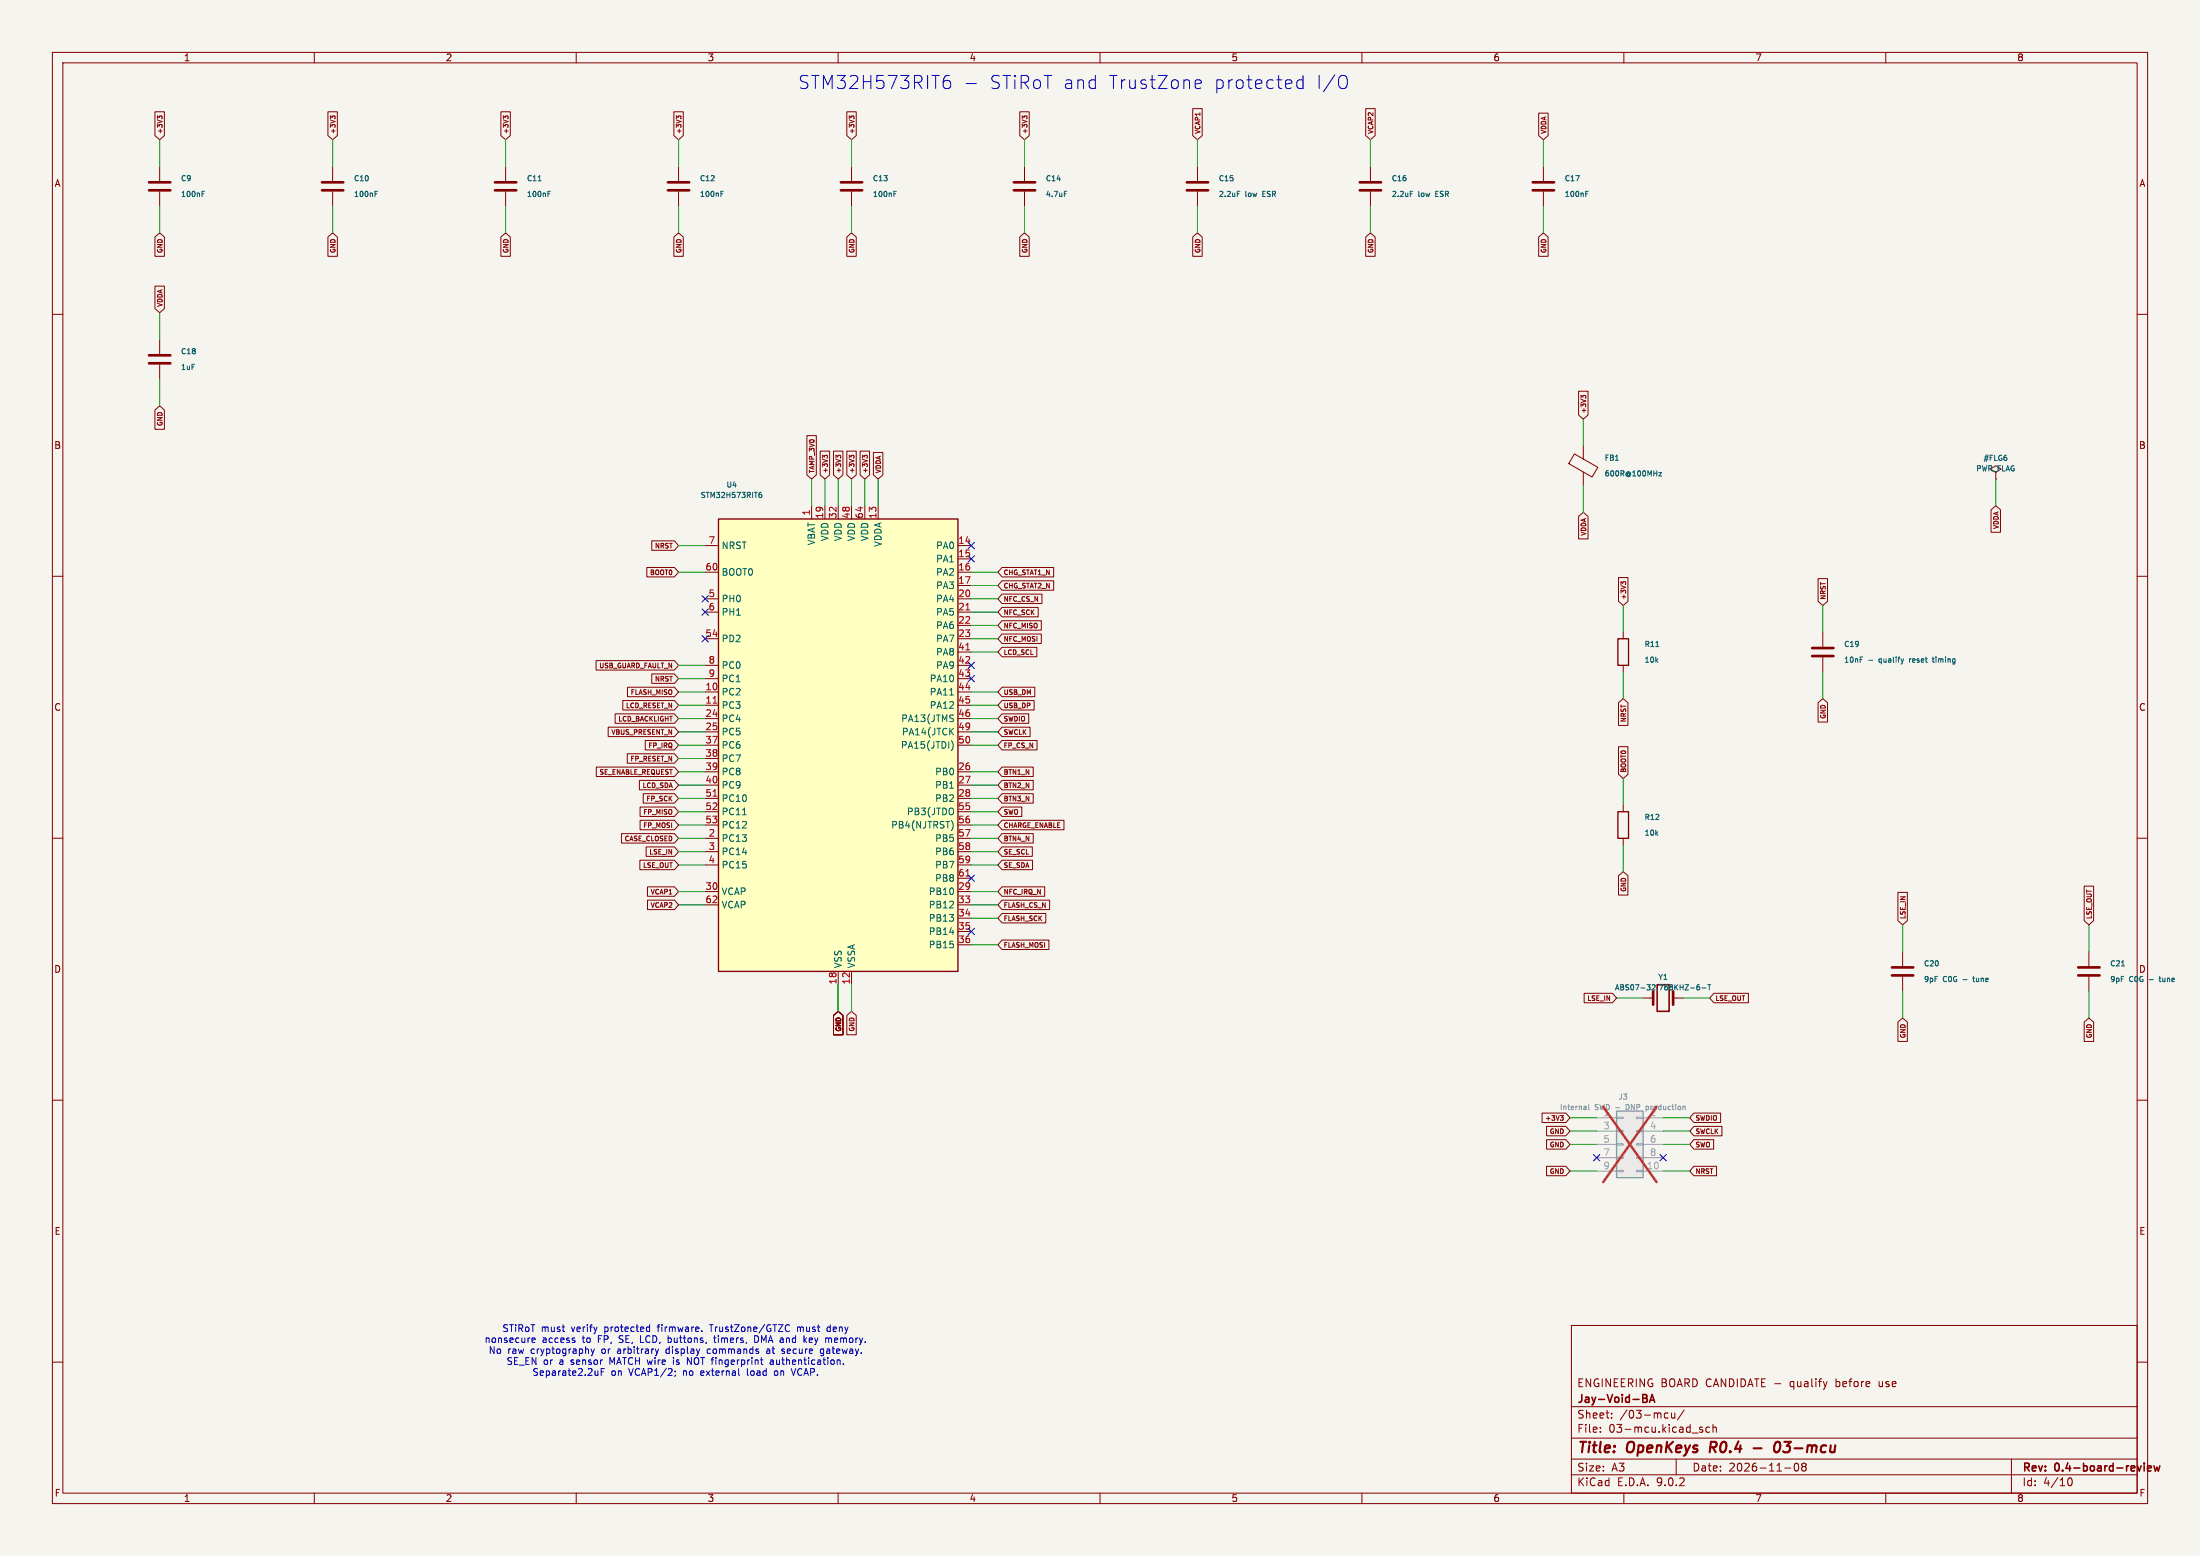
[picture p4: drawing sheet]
<svg xmlns="http://www.w3.org/2000/svg" width="420mm" height="297mm" viewBox="0 0 420 297" stroke-linecap="round" stroke-linejoin="round" font-family="sans-serif">
<path d="M0 0h420v297h-420z" fill="#f5f4ef" stroke="#f5f4ef" stroke-width=".19"/>
<g fill="none" stroke="#840000" stroke-width=".19">
<path d="M10 10h400v277h-400zM12 12h396v273h-396zM60 10v2M110 10v2M160 10v2M210 10v2M260 10v2M310 10v2M360 10v2M10 60h2M408 60h2M10 110h2"/>
<path d="M408 110h2M10 160h2M408 160h2M398.8 181.6v2.8M398.8 186.4v2.8M10 210h2M408 210h2M300 253h108v32h-108zM10 260h2M300 278.5h108M300 274.5h108M300 268.5h108"/>
<path d="M305.5 273.2v.2M305.5 272.5v.1M307.7 270.5v.2M307.7 269.8v.1M318 269.7l.4 .1M318.4 270.6l-.4 .1M319.1 269.7l.1 .9 .3 .1 .2-.2M319.7 269.7v1M320 278.5v3M321.5 269.1l-1.3 1.9M324.4 272.7l.7 .4-.2 .3-.5-.1M325 272.5l-.3-.1-.3 .2"/>
<path d="M326.4 272.5l-.5-.1-.2 .3 .1 .6h.6M327 272.5l.2-.1 .4 .1 .1 .9M327 271.9v1.5M342.7 279.4l.2-.1a.8 .8 0 0 1 .5 .7 .8 .8 0 0 1-.5 .8l-.2-.2-.2-.4zM344.2 279.9l-.3-.3 .3-.3 .5 .1 .1 .2-.3 .3M344.2 279.9l-.3 .3 .1 .4 .2 .2 .5-.1 .1-.2-.1-.4-.2-.2M344.2 279.9h.3M348.8 263.7l-.4 1M384 278.5v6.5M408 260h2M60 285v2M110 285v2"/>
<path d="M160 285v2M210 285v2M260 285v2M300 281.5h108M310 285v2M340.7 280.2h1.2M360 285v2M394.7 282.7l.2-.5 .2-.1a.8 .8 0 0 1 .5 .7 .8 .8 0 0 1-.5 .8l-.2-.2-.2-.4"/>
</g>
<path d="M313.6 266.2h.5l.2 .1 .1 .3-.3 .3M313.6 266.9h.5M314.1 266.9a.4 .4 0 0 1 .4 .4 .4 .4 0 0 1-.3 .4h-.6M314.9 267.7l.5-1.5 .5 1.5M315 267.3h.8M411.2 279.8l.3 1 .3-.7 .2 .7 .3-1M410 280.3l.7-.2-.1-.2-.4-.1-.2 .2v.7h.6" fill="none" stroke="#840000" stroke-width=".3"/>
<path d="M326.6 275.2l-.2 2M334.8 276.4h1.5M339 275.4a.46 .46 0 0 1 .5-.2 .46 .46 0 0 1 .3 .4 1.15 1.15 0 0 1-.8 1.6l-.1-.1a1.54 1.54 0 0 1 .1-1.7z" fill="none" stroke="#840000" stroke-width=".4"/>
<path d="M396.7 184.7h4.1M396.7 186.2h4.1" fill="none" stroke="#840000" stroke-width=".51"/>
<path d="M405 184.4h.6M412.2 186.7h.3" fill="none" stroke="#006464" stroke-width=".19"/>
<path d="M137.2 99.1h45.7v86.3h-45.7z" fill="#ffffc2"/>
<path d="M137.2 99.1h45.7v86.3h-45.7z" fill="none" stroke="#840000" stroke-width=".25"/>
<g fill="none" stroke="#840000" stroke-width=".19">
<path d="M30.5 31.8v2.7M30.5 36.6v2.8M63.5 31.8v2.7M63.5 36.6v2.8M96.5 31.8v2.7M96.5 36.6v2.8M129.5 31.8v2.7M129.5 36.6v2.8M162.6 31.8v2.7M162.6 36.6v2.8M195.6 31.8v2.7M195.6 36.6v2.8"/>
<path d="M228.6 31.8v2.7M228.6 36.6v2.8M261.6 31.8v2.7M261.6 36.6v2.8M294.6 31.8v2.7M294.6 36.6v2.8M30.5 64.8v2.8M30.5 69.6v2.8M154.9 96.5v2.6M157.5 96.5v2.6M160 96.5v2.6M162.6 96.5v2.6"/>
<path d="M165.1 96.5v2.6M167.6 96.5v2.6M134.6 104.1h2.6M134.6 109.2h2.6M134.6 114.3h2.6M134.6 116.8h2.6M182.9 104.1h2.5M182.9 109.2h2.5M182.9 114.3h2.5M182.9 116.8h2.5M182.9 106.7h2.5M182.9 111.8h2.5"/>
<path d="M182.9 119.4h2.5M134.6 121.9h2.6M134.6 127h2.6M134.6 129.5h2.6M134.6 132.1h2.6M134.6 134.6h2.6M134.6 137.2h2.6M134.6 139.7h2.6M182.9 121.9h2.5M182.9 127h2.5M182.9 129.5h2.5M182.9 132.1h2.5"/>
<path d="M182.9 134.6h2.5M182.9 137.2h2.5M182.9 139.7h2.5M182.9 124.5h2.5M134.6 142.2h2.6M134.6 144.8h2.6M134.6 147.3h2.6M134.6 149.9h2.6M134.6 152.4h2.6M134.6 154.9h2.6M134.6 157.5h2.6M182.9 142.2h2.5"/>
<path d="M182.9 147.3h2.5M182.9 149.9h2.5M182.9 152.4h2.5M182.9 154.9h2.5M182.9 157.5h2.5M134.6 160h2.6M134.6 162.6h2.6M134.6 165.1h2.6M134.6 170.2h2.6M134.6 172.7h2.6M182.9 160h2.5M182.9 162.6h2.5"/>
<path d="M182.9 165.1h2.5M182.9 170.2h2.5M182.9 172.7h2.5M182.9 167.6h2.5M182.9 175.3h2.5M182.9 177.8h2.5M160 185.4v2.6M162.6 185.4v2.6M182.9 180.3h2.5"/>
</g>
<path d="M184.4 116.4h.7M136.1 134.2h.8M184.4 124h.7M136.1 152h.8M184.4 167.2h.7" fill="none" stroke="#a90000" stroke-width=".19"/>
<g fill="none" stroke="#006464" stroke-width=".19">
<path d="M38.6 37h.3M38.6 36.5h.4M71.6 37h.3M71.6 36.5h.5M102.8 34.5h.5M104.6 37h.3M104.6 36.5h.5M137.6 37h.4M137.6 36.5h.5M170.6 37h.4M170.6 36.5h.5M203.2 36.5h.5"/>
<path d="M236.2 36.5h.5M269.2 36.5h.5M302.7 37h.4M302.7 36.5h.5M144.9 94.5l.2-.1 .3 .1v.3l-.2 .2-.3-.2M145.3 94h-.2l-.2 .4M181.3 132.7h.7M181.5 139.6l.5 .7M181.8 136.5h.2M182 137.3v.3M182 139l-.7 .7M141.8 155.5h.7"/>
<path d="M181.7 141.4a1.47 1.47 0 0 1-.1 1.9M181.8 156.9l.2 .6-.2 .8"/>
</g>
<g fill="none" stroke="#840000" stroke-width=".51">
<path d="M28.4 34.8h4.1M28.4 36.3h4.1M61.5 34.8h4M61.5 36.3h4M94.5 34.8h4.1M94.5 36.3h4.1M127.5 34.8h4.1M127.5 36.3h4.1M160.5 34.8h4.1M160.5 36.3h4.1M193.5 34.8h4.1M193.5 36.3h4.1"/>
<path d="M226.6 34.8h4M226.6 36.3h4M259.6 34.8h4.1M259.6 36.3h4.1M292.6 34.8h4.1M292.6 36.3h4.1M28.4 67.8h4.1M28.4 69.3h4.1"/>
</g>
<path d="M308.6 212.1h5.1v12.7h-5.1z" fill="#ebeae8"/>
<path d="M308.6 212.1h5.1v12.7h-5.1z" fill="none" stroke="#9c9b98" stroke-width=".25"/>
<g fill="none" stroke="#9c9b98" stroke-width=".19">
<path d="M304.8 213.4h3.8M304.8 215.9h3.8M304.8 218.4h3.8M308.6 213.2h1.3v.3h-1.3zM308.6 215.8h1.3v.2h-1.3zM308.6 218.3h1.3v.3h-1.3zM312.4 213.2h1.3v.3h-1.3zM312.4 215.8h1.3v.2h-1.3zM312.4 218.3h1.3v.3h-1.3zM313.7 213.4h3.8M313.7 215.9h3.8M313.7 218.4h3.8"/>
<path d="M304.8 221h3.8M304.8 223.5h3.8M308.6 220.9h1.3v.2h-1.3zM308.6 223.4h1.3v.2h-1.3zM312.4 220.9h1.3v.2h-1.3zM312.4 223.4h1.3v.2h-1.3zM313.7 221h3.8M313.7 223.5h3.8"/>
</g>
<path d="M302.7 211.1l.1 .2v.5M302.8 211.8h-.1M302.8 211.4h-.1M303.3 210.8v.9l.1 .1M310.7 210.8h-.3v1h.3M314.2 211.1v1M314.2 211.8h.1M314.5 211.1l-.3 .1" fill="none" stroke="#939391" stroke-width=".19"/>
<path d="M306 211.2l10.3 14.4M316.3 211.2l-10.3 14.4" fill="none" stroke="#e12e31" stroke-width=".46"/>
<g fill="none" stroke="#840000" stroke-width=".19">
<path d="M29.6 21.3h1.8v4.6l-.9 .8-.9-.8zM30.4 22.4l-.3-.3v.6M30.4 22.3l.2-.2 .4 .2M62.6 21.3h1.8v4.6l-.9 .8-.9-.8zM63.4 22.3l.2-.2 .4 .2M63.4 22.4l-.3-.3v.6M95.6 21.3h1.8v4.6l-.9 .8-.9-.8zM96.4 22.4l-.3-.3v.6M96.5 22.2l-.1 .1M96.5 22.2l.3-.1 .2 .2M96.5 22.2h.1M128.6 21.3h1.8v4.6l-.9 .8-.9-.8z"/>
<path d="M129.5 22.3l.1-.2 .4 .2M129.5 22.4l-.4-.3v.6M161.7 21.3h1.8v4.6l-.9 .8-.9-.8zM162.5 22.3l.1-.2 .4 .2M162.5 22.4l-.4-.3v.6M194.7 21.3h1.8v4.6l-.9 .8-.9-.8zM195.5 22.3l.2-.2 .4 .2M195.5 22.4l-.3-.3v.6M227.7 20.7h1.8v5.2l-.9 .8-.9-.8zM260.7 20.7h1.8v5.2l-.9 .8-.9-.8zM293.7 21.6h1.8v4.3l-.9 .8-.9-.8zM29.6 45.2l.9-.7 .9 .7v3.7h-1.8z"/>
<path d="M29.6 54.6h1.8v4.3l-.9 .8-.9-.8zM62.6 45.2l.9-.7 .9 .7v3.7h-1.8zM95.6 45.2l.9-.7 .9 .7v3.7h-1.8zM128.6 45.2l.9-.7 .9 .7v3.7h-1.8zM161.7 45.2l.9-.7 .9 .7v3.7h-1.8zM194.7 45.2l.9-.7 .9 .7v3.7h-1.8zM227.7 45.2l.9-.7 .9 .7v3.7h-1.8zM260.7 45.2l.9-.7 .9 .7v3.7h-1.8zM293.7 45.2l.9-.7 .9 .7v3.7h-1.8zM29.6 78.3l.9-.8 .9 .8v3.6h-1.8zM301.4 74.7h1.8v4.5l-.9 .8-.9-.8zM302.2 75.8l-.4-.3v.5"/>
<path d="M302.2 75.6l.1-.1 .4 .1M154 83.2h1.8v7.5l-.9 .7-.9-.7zM156.6 86.1h1.8v4.6l-.9 .7-.9-.7zM157.4 87.2l-.3-.3v.6M157.4 87.1l.2-.2 .4 .2M159.1 86.1h1.8v4.6l-.9 .7-.9-.7zM159.9 87.1l.2-.2 .4 .2M159.9 87.2l-.3-.3v.6M161.7 86.1h1.8v4.6l-.9 .7-.9-.7zM162.5 87.2l-.4-.3v.6M162.5 87.1l.1-.2 .4 .2M164.2 86.1h1.8v4.6l-.9 .7-.9-.7z"/>
<path d="M165 87.1l.2-.2 .4 .2M165 87.2l-.3-.3v.6M166.7 86.4h1.8v4.3l-.9 .7-.9-.7zM300.6 86.6l4.4 2.6-1.1 1.9-4.4-2.6zM301.4 98.6l.9-.8 .9 .8v4.3h-1.8zM302.3 85.1v2.5M302.3 90.1v2.6M380.1 97.3l.9-.8 .9 .8v4.3h-1.8zM381 90.2l1-.7-1-.6-1 .6 1 .7v1.2M381 91.4h.1M123.5 108.3h5.3l.7 .9-.7 .9h-5.3zM124.4 103.2h4.4l.7 .9-.7 .9h-4.4z"/>
<path d="M191.3 108.3h9.8v1.8h-9.8l-.8-.9zM191.3 118.5h7.5v1.8h-7.5l-.8-.9zM191.3 115.9h6.9v1.8h-6.9l-.8-.9zM191.3 113.4h7.6v1.8h-7.6l-.8-.9zM191.3 110.9h9.8v1.8h-9.8l-.8-.9zM309 110.2h1.8v4.6l-.9 .8-.9-.8zM309.8 111.3l-.3-.3v.6M309.8 111.2l.2-.2 .4 .2M347.1 110.5h1.8v4.3l-.9 .8-.9-.8zM113.8 126.1h15l.7 .9-.7 .9h-15zM116.1 138.8h12.7l.7 .9-.7 .9h-12.7zM117.4 136.3h11.4l.7 .9-.7 .9h-11.4z"/>
<path d="M118.9 133.7h9.9l.7 .9-.7 .9h-9.9zM119.8 131.2h9l.7 .9-.7 .9h-9zM124.4 128.6h4.4l.7 .9-.7 .9h-4.4zM191.3 138.8h5.3v1.8h-5.3l-.8-.9zM191.3 136.3h5.1v1.8h-5.1l-.8-.9zM191.3 133.7h6.1v1.8h-6.1l-.8-.9zM191.3 131.2h6.2v1.8h-6.2l-.8-.9zM191.3 123.6h6.6v1.8h-6.6l-.8-.9zM191.3 121h7.5v1.8h-7.5l-.8-.9zM309 134.1l.9-.7 .9 .7v4.4h-1.8zM309.9 120.7v1.2M309.9 127v1.3"/>
<path d="M347.1 134.1l.9-.7 .9 .7v3.7h-1.8zM348 120.7v2.7M348 125.5v2.8M113.8 146.4h15l.7 .9-.7 .9h-15zM118.6 159.1h10.2l.7 .9-.7 .9h-10.2zM119.7 143.9h9.1l.7 .9-.7 .9h-9.1zM122.1 149h6.7l.7 .9-.7 .9h-6.7zM122.2 156.6h6.6l.7 .9-.7 .9h-6.6zM122.2 154h6.6l.7 .9-.7 .9h-6.6zM122.8 151.5h6l.7 .9-.7 .9h-6zM123.2 141.3h5.6l.7 .9-.7 .9h-5.6zM191.3 141.3h6.7v1.8h-6.7l-.8-.9z"/>
<path d="M191.3 159.1h5.9v1.8h-5.9l-.8-.9zM191.3 156.6h11.8v1.8h-11.8l-.8-.9zM191.3 154h3.8v1.8h-3.8l-.8-.9zM191.3 151.5h5.9v1.8h-5.9l-.8-.9zM191.3 149h5.9v1.8h-5.9l-.8-.9zM191.3 146.4h5.9v1.8h-5.9l-.8-.9zM309 142.5h1.8v5.3l-.9 .8-.9-.8zM309.9 153.7v1.2M122.1 164.2h6.7l.7 .9-.7 .9h-6.7zM123.3 161.7h5.5l.7 .9-.7 .9h-5.5zM123.6 169.3h5.2l.7 .9-.7 .9h-5.2zM123.6 171.8h5.2l.7 .9-.7 .9h-5.2z"/>
<path d="M191.3 179.4h8.9v1.8h-8.9l-.8-.9zM191.3 174.4h8.3v1.8h-8.3l-.8-.9zM191.3 171.8h9.1v1.8h-9.1l-.8-.9zM191.3 169.3h8.1v1.8h-8.1l-.8-.9zM191.3 164.2h5.8v1.8h-5.8l-.8-.9zM191.3 161.7h5.8v1.8h-5.8l-.8-.9zM309 167.2l.9-.8 .9 .8v3.6h-1.8zM309.9 160v1.3M362.3 170.3h1.8v5.4l-.9 .8-.9-.8zM397.9 169.1h1.8v6.6l-.9 .8-.9-.8zM159.1 193.8l.9-.8 .9 .8v3.7h-1.8zM161.7 193.8l.9-.8 .9 .8v3.7h-1.8z"/>
<path d="M302.4 189.6h5.4l.8 .9-.8 .9h-5.4zM313.7 190.5h1.9M319.4 190.5h1.9M327.2 189.6h6.6v1.8h-6.6l-.8-.9zM362.3 195.1l.9-.8 .9 .8v3.7h-1.8zM363.2 181.6v2.8M363.2 186.4v2.8M397.9 195.1l.9-.8 .9 .8v3.7h-1.8zM294.4 212.5h4.5l.8 .9-.8 .9h-4.5zM295.2 217.5h3.7l.8 .9-.8 .9h-3.7zM295.2 215h3.7l.8 .9-.8 .9h-3.7zM297.9 212.9h.5l-.3 .4 .3 .1v.3l-.1 .1h-.3"/>
<path d="M323.4 217.5h3.7v1.8h-3.7l-.8-.9zM323.4 215h5.3v1.8h-5.3l-.8-.9zM323.4 212.5h5.1v1.8h-5.1l-.8-.9zM295.2 222.6h3.7l.8 .9-.8 .9h-3.7zM323.4 222.6h4.3v1.8h-4.3l-.8-.9z"/>
</g>
<path d="M345.9 123.7h4.1M345.9 125.2h4.1M315.6 189.2v2.6M319.4 189.2v2.6M361.2 184.7h4.1M361.2 186.2h4.1" fill="none" stroke="#840000" stroke-width=".51"/>
<path d="M316.4 188h2.2v5h-2.2z" fill="none" stroke="#840000" stroke-width=".3"/>
<g fill="none" stroke="#006464" stroke-width=".19">
<path d="M316.7 90.2h.5l-.5 .7h.5M316.1 123.4h.6M355.1 125.4h.5M363.4 125.7l-.2 .7M364.5 125.7v.7M364.6 125.8l-.1 .1M368.9 125.7h.4M369 125.4v.9l.3 .1M322.7 188.6h.8M324.4 188h-.3l-.1 .2-.1 .6 .2 .2 .4-.1-.1-.5-.3-.1-.2 .2M324.9 188.6h.8M326 188h.6"/>
<path d="M326.3 188v1M376.6 186.7h.4"/>
</g>
<path d="M308.9 121.9h2v5.1h-2zM308.9 154.9h2v5.1h-2z" fill="none" stroke="#840000" stroke-width=".25"/>
<g fill="none" stroke="#009600" stroke-width=".19">
<path d="M30.5 26.7v5.1M30.5 39.4v5.1M63.5 26.7v5.1M63.5 39.4v5.1M96.5 26.7v5.1M96.5 39.4v5.1M129.5 26.7v5.1M129.5 39.4v5.1M162.6 26.7v5.1M162.6 39.4v5.1M195.6 26.7v5.1M195.6 39.4v5.1"/>
<path d="M228.6 26.7v5.1M228.6 39.4v5.1M261.6 26.7v5.1M261.6 39.4v5.1M294.6 26.7v5.1M294.6 39.4v5.1M30.5 59.7v5.1M30.5 72.4v5.1M154.9 91.4v5.1M157.5 91.4v5.1M160 91.4v5.1M162.6 91.4v5.1"/>
<path d="M165.1 91.4v5.1M167.6 91.4v5.1M302.3 80v5.1M302.3 92.7v5.1M381 91.4v5.1M129.5 109.2h5.1M129.5 104.1h5.1M185.4 109.2h5.1M185.4 111.8h5.1M185.4 114.3h5.1M185.4 116.8h5.1M185.4 119.4h5.1"/>
<path d="M309.9 115.6v5.1M348 115.6v5.1M129.5 139.7h5.1M129.5 137.2h5.1M129.5 134.6h5.1M129.5 132.1h5.1M129.5 129.5h5.1M129.5 127h5.1M185.4 139.7h5.1M185.4 137.2h5.1M185.4 134.6h5.1M185.4 132.1h5.1"/>
<path d="M185.4 124.5h5.1M185.4 121.9h5.1M309.9 128.3v5.1M348 128.3v5.1M129.5 157.5h5.1M129.5 142.2h5.1M129.5 147.3h5.1M129.5 149.9h5.1M129.5 152.4h5.1M129.5 154.9h5.1M129.5 144.8h5.1M185.4 157.5h5.1"/>
<path d="M185.4 142.2h5.1M185.4 147.3h5.1M185.4 149.9h5.1M185.4 152.4h5.1M185.4 154.9h5.1M309.9 148.6v5.1M129.5 172.7h5.1M129.5 170.2h5.1M129.5 165.1h5.1M129.5 162.6h5.1M129.5 160h5.1M185.4 172.7h5.1"/>
<path d="M185.4 170.2h5.1M185.4 165.1h5.1M185.4 162.6h5.1M185.4 175.3h5.1M185.4 160h5.1M309.9 161.3v5.1M363.2 176.5v5.1M398.8 176.5v5.1M160 188v5M162.6 188v5M185.4 180.3h5.1M308.6 190.5h5.1"/>
<path d="M321.3 190.5h5.1M363.2 189.2v5.1M398.8 189.2v5.1M299.7 215.9h5.1M299.7 218.4h5.1M299.7 213.4h5.1M317.5 215.9h5.1M317.5 218.4h5.1M317.5 213.4h5.1M299.7 223.5h5.1M317.5 223.5h5.1"/>
</g>
<g fill="none" stroke="#000084" stroke-width=".19">
<path d="M134 116.2l1.2 1.2M134 113.7l1.2 1.2M135.2 116.2l-1.2 1.2M135.2 113.7l-1.2 1.2M184.8 106.1l1.2 1.2M184.8 103.5l1.2 1.2M186 106.1l-1.2 1.2M186 103.5l-1.2 1.2M134 121.3l1.2 1.2M135.2 121.3l-1.2 1.2M184.8 128.9l1.2 1.2M184.8 126.4l1.2 1.2"/>
<path d="M186 128.9l-1.2 1.2M186 126.4l-1.2 1.2M184.8 177.2l1.2 1.2M184.8 167l1.2 1.2M186 177.2l-1.2 1.2M186 167l-1.2 1.2M304.2 220.4l1.2 1.2M305.4 220.4l-1.2 1.2M316.9 220.4l1.2 1.2M318.1 220.4l-1.2 1.2"/>
</g>
<g fill="none" stroke="#0000c2" stroke-width=".19">
<path d="M180.3 15.5l.7-.1 .5 .4v.6l-.3 .4-.2 .1-.7-.1M181.2 14.4h-.4l-.4 .2M184.5 15.9h1.9M228.3 16.8l.2 .1 .7-.1M228.3 15.4l.7-.2 .2 .2 .1 .4-1.1 .3M248.8 15.4l-.8-.2-.4 .5v.7l.2 .4 .2 .1 .8-.1M248.8 14.4v2.5M256.6 14.4l.2 .1a1.78 1.78 0 0 1 0 2.3l-.2 .1M101.5 255.8l.7-.1-.1-.3h-.4l-.2 .2 .1 .6h.5M109.6 255.8l.2 .2-.2 .3M112.8 257.5l.4 .8M113.2 258.3l-.4 .5"/>
<path d="M113.5 257.5l-.3 .8M122.3 255v1.3h.6M123.6 253.3l.4 .1M124 252.9v1.3M124 254.1l-.4 .1M125.7 257.5l-.3 .8M127.3 257.5l-.2 .2 .2 .6M127.5 256.2l.4 .1M127.5 255v1.3M127.9 255.4h-.4M128.6 259.6v.8M134 254v.2"/>
<path d="M135.4 252.9h.8M135.5 257.5h-.2l-.3 .2 .1 .5 .4 .1M136.2 255.4h.5M136.4 255v1.1l.3 .2M144.1 255v1.3l.5-.1 .2-.5M144.6 255l.2 .5M146.4 257.5h.5M146.8 257.8h-.3l-.2 .2 .1 .3h.4M147.1 259.6h.5v.8M147.6 259.9h-.4l-.2 .2 .2 .3h.4M149.4 257.9l.3 .1 .1 .2-.2 .1h-.2M149.4 257.5h.3"/>
<path d="M150.3 252.9l.4 .1M150.7 254l-.4 .2M152.2 253.3v.9M152.6 253.3l-.4 .1M153.6 255.8l.4 .5M154 255.4l-.5 .5M154.5 255.4v.8M155.1 255.7l-.6 .1M156.7 257.5l-.1 .2 .1 .5 .2 .1h.3M157.2 257.5v1l-.2 .3-.3-.1M158.4 253.3h-.3l-.2 .2v.5l.5 .2M158.7 255.4v.9"/>
<path d="M114.1 261.7v.8M114.1 262.4v.1M114.8 261.8h.4M115.4 261.2h-.6v1.3M128.9 261.7v.1M128.9 262.5l-.1 .2M131.2 260.4v-1.3l.8 1.3M141.1 262.5h.1M142.7 261.2v1.1l.2 .2M148.3 261.7h-.4l-.1 .2 .1 .5 .4 .1M151 261.2l.5 1.3 .4-1.3M161 260.3v.1"/>
</g>
<g font-size="3.5" fill="#0000c2">
<text x="152.3" y="17.2">STM32H573RIT6</text>
<text x="188.8" y="17.2">STiRoT and</text>
<text x="211.5" y="17.2">TrustZone</text>
<text x="231.5" y="17.2">protected</text>
<text x="251" y="17.2">I/O</text>
</g>
<g font-size="2.8" fill="#840000">
<text x="301" y="277.9">Title:</text>
<text x="310.6" y="277.9">OpenKeys</text>
<text x="327.3" y="277.9">R0.4</text>
<text x="341.1" y="277.9">03-mcu</text>
</g>
<g font-size="2.1" fill="#840000">
<text x="301" y="268.2">Jay-Void-BA</text>
<text x="301" y="265">ENGINEERING BOARD CANDIDATE -</text>
<text x="342" y="265">qualify</text>
<text x="350.8" y="265">before</text>
<text x="359.2" y="265">use</text>
<text x="301" y="273.7">File:</text>
<text x="301" y="271">Sheet:</text>
<text x="307.1" y="273.7">03-mcu.kicad_sch</text>
<text x="309.2" y="271">/03-mcu/</text>
<text x="301" y="281.1">Size:</text>
<text x="307.6" y="281.1">A3</text>
<text x="323" y="281.1">Date:</text>
<text x="330" y="281.1">2026-11-08</text>
<text x="386" y="281.3">Rev:</text>
<text x="392.4" y="281.3">0.4-board-review</text>
<text x="301" y="283.9">KiCad</text>
<text x="308.7" y="283.9">E.D.A.</text>
<text x="316.3" y="283.9">9.0.2</text>
<text x="386" y="283.9">Id:</text>
<text x="390.1" y="283.9">4/10</text>
</g>
<g font-size="1.8" fill="#840000">
<text x="35" y="11.9">1</text>
<text x="85" y="11.9">2</text>
<text x="135" y="11.9">3</text>
<text x="185" y="11.9">4</text>
<text x="235" y="11.9">5</text>
<text x="285" y="11.9">6</text>
<text x="335" y="11.9">7</text>
<text x="385" y="11.9">8</text>
<text x="10.3" y="35.9">A</text>
<text x="408.3" y="35.9">A</text>
<text x="10.3" y="85.9">B</text>
<text x="408.2" y="85.9">B</text>
<text x="10.3" y="135.9">C</text>
<text x="408.2" y="135.9">C</text>
<text x="10.3" y="185.9">D</text>
<text x="10.3" y="235.9">E</text>
<text x="408.3" y="235.9">E</text>
<text x="10.3" y="285.9">F</text>
<text x="35" y="286.9">1</text>
<text x="85" y="286.9">2</text>
<text x="135" y="286.9">3</text>
<text x="185" y="286.9">4</text>
<text x="235" y="286.9">5</text>
<text x="285" y="286.9">6</text>
<text x="335" y="286.9">7</text>
<text x="385" y="286.9">8</text>
<text x="408.3" y="285.9">F</text>
</g>
<g font-size="1.8" fill="#a90000">
<text x="154.7" y="98.5" transform="rotate(-90 154.7 98.5)">1</text>
<text x="157.2" y="99.1" transform="rotate(-90 157.2 99.1)">19</text>
<text x="159.8" y="99.1" transform="rotate(-90 159.8 99.1)">32</text>
<text x="162.3" y="99.1" transform="rotate(-90 162.3 99.1)">48</text>
<text x="164.8" y="99.1" transform="rotate(-90 164.8 99.1)">64</text>
<text x="167.4" y="99.1" transform="rotate(-90 167.4 99.1)">13</text>
<text x="135.2" y="103.9">7</text>
<text x="182.8" y="103.9">14</text>
<text x="182.8" y="106.4">15</text>
<text x="134.6" y="109">60</text>
<text x="182.8" y="109">16</text>
<text x="182.8" y="111.5">17</text>
<text x="135.2" y="114">5</text>
<text x="135.2" y="116.6">6</text>
<text x="182.8" y="114">20</text>
<text x="182.8" y="116.6">21</text>
<text x="182.8" y="119.1">22</text>
<text x="134.6" y="121.7">54</text>
<text x="182.8" y="121.7">23</text>
<text x="182.8" y="124.2">41</text>
<text x="134.6" y="131.8">10</text>
<text x="135.2" y="126.7">8</text>
<text x="135.2" y="129.3">9</text>
<text x="182.8" y="126.7">42</text>
<text x="182.8" y="129.3">43</text>
<text x="182.8" y="131.8">44</text>
<text x="134.6" y="134.4">11</text>
<text x="134.6" y="136.9">24</text>
<text x="182.8" y="134.4">45</text>
<text x="182.8" y="136.9">46</text>
<text x="134.6" y="139.4">25</text>
<text x="134.6" y="142">37</text>
<text x="182.8" y="139.4">49</text>
<text x="182.8" y="142">50</text>
<text x="134.6" y="144.5">38</text>
<text x="134.6" y="147.1">39</text>
<text x="134.6" y="149.6">40</text>
<text x="182.8" y="147.1">26</text>
<text x="182.8" y="149.6">27</text>
<text x="134.6" y="152.1">51</text>
<text x="134.6" y="154.7">52</text>
<text x="182.8" y="152.1">28</text>
<text x="182.8" y="154.7">55</text>
<text x="134.6" y="157.2">53</text>
<text x="135.2" y="159.8">2</text>
<text x="182.8" y="157.2">56</text>
<text x="182.8" y="159.8">57</text>
<text x="135.2" y="162.3">3</text>
<text x="135.2" y="164.8">4</text>
<text x="182.8" y="162.3">58</text>
<text x="182.8" y="164.8">59</text>
<text x="182.8" y="167.4">61</text>
<text x="134.6" y="169.9">30</text>
<text x="134.6" y="172.5">62</text>
<text x="182.8" y="169.9">29</text>
<text x="182.8" y="172.5">33</text>
<text x="182.8" y="175">34</text>
<text x="182.8" y="177.5">35</text>
<text x="182.8" y="180.1">36</text>
<text x="159.8" y="188" transform="rotate(-90 159.8 188)">18</text>
<text x="162.3" y="188" transform="rotate(-90 162.3 188)">12</text>
</g>
<g font-size="1.8" fill="#006464">
<text x="137.7" y="105">NRST</text>
<text x="155.8" y="104.2" transform="rotate(-90 155.8 104.2)">VBAT</text>
<text x="158.3" y="103.4" transform="rotate(-90 158.3 103.4)">VDD</text>
<text x="160.9" y="103.4" transform="rotate(-90 160.9 103.4)">VDD</text>
<text x="163.4" y="103.4" transform="rotate(-90 163.4 103.4)">VDD</text>
<text x="166" y="103.4" transform="rotate(-90 166 103.4)">VDD</text>
<text x="168.5" y="104.5" transform="rotate(-90 168.5 104.5)">VDDA</text>
<text x="178.6" y="105">PA0</text>
<text x="178.6" y="107.5">PA1</text>
<text x="137.7" y="110.1">BOOT0</text>
<text x="178.6" y="110.1">PA2</text>
<text x="178.6" y="112.6">PA3</text>
<text x="137.7" y="115.2">PH0</text>
<text x="137.7" y="117.7">PH1</text>
<text x="178.6" y="115.2">PA4</text>
<text x="178.6" y="117.7">PA5</text>
<text x="137.7" y="122.8">PD2</text>
<text x="178.6" y="120.2">PA6</text>
<text x="178.6" y="122.8">PA7</text>
<text x="178.6" y="125.3">PA8</text>
<text x="137.7" y="127.9">PC0</text>
<text x="137.7" y="130.4">PC1</text>
<text x="177.4" y="130.4">PA10</text>
<text x="178.6" y="127.9">PA9</text>
<text x="137.7" y="132.9">PC2</text>
<text x="137.7" y="135.5">PC3</text>
<text x="177.4" y="132.9">PA11</text>
<text x="177.4" y="135.5">PA12</text>
<text x="137.7" y="138">PC4</text>
<text x="137.7" y="140.6">PC5</text>
<text x="137.7" y="143.1">PC6</text>
<text x="171.9" y="143.1">PA15(JTDI)</text>
<text x="171.9" y="138">PA13(JTMS</text>
<text x="172.1" y="140.6">PA14(JTCK</text>
<text x="137.7" y="145.6">PC7</text>
<text x="137.7" y="148.2">PC8</text>
<text x="178.4" y="148.2">PB0</text>
<text x="137.7" y="150.7">PC9</text>
<text x="137.7" y="153.3">PC10</text>
<text x="137.7" y="155.8">PC11</text>
<text x="173" y="155.8">PB3(JTDO</text>
<text x="178.4" y="150.7">PB1</text>
<text x="178.4" y="153.3">PB2</text>
<text x="137.7" y="158.3">PC12</text>
<text x="137.7" y="160.9">PC13</text>
<text x="170" y="158.3">PB4(NJTRST)</text>
<text x="178.4" y="160.9">PB5</text>
<text x="137.7" y="163.4">PC14</text>
<text x="137.7" y="166">PC15</text>
<text x="178.4" y="163.4">PB6</text>
<text x="178.4" y="166">PB7</text>
<text x="137.7" y="171">VCAP</text>
<text x="137.7" y="173.6">VCAP</text>
<text x="177.2" y="171">PB10</text>
<text x="177.2" y="173.6">PB12</text>
<text x="178.4" y="168.5">PB8</text>
<text x="177.2" y="176.1">PB13</text>
<text x="177.2" y="178.7">PB14</text>
<text x="160.9" y="184.9" transform="rotate(-90 160.9 184.9)">VSS</text>
<text x="163.4" y="184.9" transform="rotate(-90 163.4 184.9)">VSSA</text>
<text x="177.2" y="181.2">PB15</text>
<text x="408.2" y="185.9">D</text>
</g>
<g font-size="1.8" fill="#939391">
<text x="306" y="213.1">1</text>
<text x="314.9" y="213.1">2</text>
</g>
<g font-size="1.8" fill="#a5a4a2">
<text x="306" y="215.6">3</text>
<text x="314.9" y="215.6">4</text>
<text x="306" y="218.2">5</text>
<text x="306" y="220.7">7</text>
<text x="314.9" y="218.2">6</text>
<text x="314.9" y="220.7">8</text>
<text x="306" y="223.3">9</text>
<text x="314.3" y="223.3">10</text>
</g>
<g font-size="1.8" fill="#0000c2">
<text x="92.4" y="256.5">nonsecure</text>
<text x="95.8" y="254.4">STiRoT</text>
<text x="103.3" y="254.4">must</text>
<text x="103.5" y="256.5">access</text>
<text x="109.2" y="254.4">verify</text>
<text x="111.3" y="256.5">to</text>
<text x="114.4" y="256.5">FP,</text>
<text x="115.7" y="254.4">protected</text>
<text x="118.6" y="256.5">SE,</text>
<text x="122.9" y="256.5">LCD,</text>
<text x="126" y="254.4">firmware.</text>
<text x="128.3" y="256.5">buttons,</text>
<text x="136.2" y="254.4">TrustZone/GTZC</text>
<text x="137.4" y="256.5">timers,</text>
<text x="145.2" y="256.5">DMA and</text>
<text x="153" y="254.4">must</text>
<text x="155" y="256.5">key</text>
<text x="158.9" y="254.4">deny</text>
<text x="159.4" y="256.5">memory.</text>
<text x="93.2" y="258.6">No</text>
<text x="96.6" y="260.7">SE_EN or</text>
<text x="96.9" y="258.6">raw</text>
<text x="101.4" y="258.6">cryptography</text>
<text x="101.5" y="262.8">Separate2.2uF</text>
<text x="106.9" y="260.7">a</text>
<text x="109.3" y="260.7">sensor</text>
<text x="115.1" y="258.6">or</text>
<text x="116.7" y="262.8">on</text>
<text x="116.8" y="260.7">MATCH wire</text>
<text x="118.3" y="258.6">arbitrary</text>
<text x="120.2" y="262.8">VCAP1/2;</text>
<text x="127.8" y="258.6">display</text>
<text x="129.3" y="260.7">is</text>
<text x="130.7" y="262.8">no</text>
<text x="132.2" y="260.7">NOT fingerprint</text>
<text x="134.2" y="262.8">external</text>
<text x="135.8" y="258.6">commands</text>
<text x="143.3" y="262.8">load</text>
<text x="147.4" y="258.6">at</text>
<text x="148.4" y="260.7">authentication.</text>
<text x="148.7" y="262.8">on</text>
<text x="150.5" y="258.6">secure</text>
<text x="152.2" y="262.8">VCAP.</text>
<text x="158" y="258.6">gateway.</text>
</g>
<g font-size="1.4" fill="#006464">
<text x="34.4" y="34.8">C9</text>
<text x="67.5" y="34.8">C10</text>
<text x="100.5" y="34.8">C11</text>
<text x="133.5" y="34.8">C12</text>
<text x="166.5" y="34.8">C13</text>
<text x="199.5" y="34.8">C14</text>
<text x="232.6" y="34.8">C15</text>
<text x="265.6" y="34.8">C16</text>
<text x="298.6" y="34.8">C17</text>
<text x="34.4" y="37.8">100nF</text>
<text x="67.5" y="37.8">100nF</text>
<text x="100.5" y="37.8">100nF</text>
<text x="133.5" y="37.8">100nF</text>
<text x="166.5" y="37.8">100nF</text>
<text x="199.5" y="37.8">4.7uF</text>
<text x="232.6" y="37.8">2.2uF</text>
<text x="237.7" y="37.8">low</text>
<text x="241.2" y="37.8">ESR</text>
<text x="265.6" y="37.8">2.2uF</text>
<text x="270.7" y="37.8">low</text>
<text x="274.2" y="37.8">ESR</text>
<text x="298.6" y="37.8">100nF</text>
<text x="34.4" y="70.8">1uF</text>
<text x="34.4" y="67.8">C18</text>
<text x="306.2" y="88.1">FB1</text>
<text x="378.6" y="88.2">#FLG6</text>
<text x="133.6" y="95.2">STM32H573RIT6</text>
<text x="138.6" y="93.2">U4</text>
<text x="306.2" y="91.1">600R@100MHz</text>
<text x="377.2" y="90.2">PWR_FLAG</text>
<text x="313.8" y="123.7">R11</text>
<text x="351.9" y="123.7">C19</text>
<text x="313.8" y="126.7">10k</text>
<text x="351.9" y="126.7">10nF</text>
<text x="356.6" y="126.7">-</text>
<text x="358.9" y="126.7">qualify</text>
<text x="364.9" y="126.7">reset</text>
<text x="369.7" y="126.7">timing</text>
<text x="313.8" y="159.7">10k</text>
<text x="313.8" y="156.7">R12</text>
<text x="367.2" y="184.6">C20</text>
<text x="402.7" y="184.6">C21</text>
<text x="308.2" y="189.2">ABS07-32.768KHZ-6-T</text>
<text x="316.5" y="187.2">Y1</text>
<text x="367.2" y="187.6">9pF</text>
<text x="370.9" y="187.6">C0G</text>
<text x="374.9" y="187.6">-</text>
<text x="377.1" y="187.6">tune</text>
<text x="402.7" y="187.6">9pF</text>
<text x="406.5" y="187.6">C0G</text>
<text x="410.4" y="187.6">-</text>
<text x="412.7" y="187.6">tune</text>
</g>
<g font-size="1.4" fill="#939391">
<text x="297.7" y="212.1">Internal</text>
<text x="304.5" y="212.1">SWD -</text>
<text x="308.9" y="210.1">J3</text>
<text x="310.8" y="212.1">DNP</text>
<text x="314.9" y="212.1">production</text>
</g>
<g font-size="1.3" fill="#840000">
<text x="31.2" y="25.7" transform="rotate(-90 31.2 25.7)">+3V3</text>
<text x="64.2" y="25.7" transform="rotate(-90 64.2 25.7)">+3V3</text>
<text x="97.3" y="25.7" transform="rotate(-90 97.3 25.7)">+3V3</text>
<text x="130.3" y="25.7" transform="rotate(-90 130.3 25.7)">+3V3</text>
<text x="163.3" y="25.7" transform="rotate(-90 163.3 25.7)">+3V3</text>
<text x="196.3" y="25.7" transform="rotate(-90 196.3 25.7)">+3V3</text>
<text x="229.3" y="25.7" transform="rotate(-90 229.3 25.7)">VCAP1</text>
<text x="262.4" y="25.7" transform="rotate(-90 262.4 25.7)">VCAP2</text>
<text x="295.4" y="25.7" transform="rotate(-90 295.4 25.7)">VDDA</text>
<text x="31.2" y="48.5" transform="rotate(-90 31.2 48.5)">GND</text>
<text x="64.2" y="48.5" transform="rotate(-90 64.2 48.5)">GND</text>
<text x="97.3" y="48.5" transform="rotate(-90 97.3 48.5)">GND</text>
<text x="130.3" y="48.5" transform="rotate(-90 130.3 48.5)">GND</text>
<text x="163.3" y="48.5" transform="rotate(-90 163.3 48.5)">GND</text>
<text x="196.3" y="48.5" transform="rotate(-90 196.3 48.5)">GND</text>
<text x="229.3" y="48.5" transform="rotate(-90 229.3 48.5)">GND</text>
<text x="262.4" y="48.5" transform="rotate(-90 262.4 48.5)">GND</text>
<text x="295.4" y="48.5" transform="rotate(-90 295.4 48.5)">GND</text>
<text x="31.2" y="58.7" transform="rotate(-90 31.2 58.7)">VDDA</text>
<text x="31.2" y="81.5" transform="rotate(-90 31.2 81.5)">GND</text>
<text x="303" y="79" transform="rotate(-90 303 79)">+3V3</text>
<text x="155.7" y="90.4" transform="rotate(-90 155.7 90.4)">TAMP_3V0</text>
<text x="158.2" y="90.4" transform="rotate(-90 158.2 90.4)">+3V3</text>
<text x="160.8" y="90.4" transform="rotate(-90 160.8 90.4)">+3V3</text>
<text x="163.3" y="90.4" transform="rotate(-90 163.3 90.4)">+3V3</text>
<text x="165.8" y="90.4" transform="rotate(-90 165.8 90.4)">+3V3</text>
<text x="168.4" y="90.4" transform="rotate(-90 168.4 90.4)">VDDA</text>
<text x="381.7" y="101.2" transform="rotate(-90 381.7 101.2)">VDDA</text>
<text x="124.9" y="104.9">NRST</text>
<text x="303" y="102.4" transform="rotate(-90 303 102.4)">VDDA</text>
<text x="123.9" y="110">BOOT0</text>
<text x="191.5" y="110">CHG_STAT1_N</text>
<text x="191.5" y="112.5">CHG_STAT2_N</text>
<text x="191.5" y="117.6">NFC_SCK</text>
<text x="191.5" y="115">NFC_CS_N</text>
<text x="310.6" y="114.6" transform="rotate(-90 310.6 114.6)">+3V3</text>
<text x="348.7" y="114.6" transform="rotate(-90 348.7 114.6)">NRST</text>
<text x="191.5" y="125.2">LCD_SCL</text>
<text x="191.5" y="122.7">NFC_MOSI</text>
<text x="191.5" y="120.1">NFC_MISO</text>
<text x="114.2" y="127.7">USB_GUARD_FAULT_N</text>
<text x="124.9" y="130.3">NRST</text>
<text x="117.9" y="137.9">LCD_BACKLIGHT</text>
<text x="119.3" y="135.4">LCD_RESET_N</text>
<text x="120.2" y="132.8">FLASH_MISO</text>
<text x="191.5" y="137.9">SWDIO</text>
<text x="191.5" y="135.4">USB_DP</text>
<text x="191.5" y="132.8">USB_DM</text>
<text x="348.7" y="137.4" transform="rotate(-90 348.7 137.4)">GND</text>
<text x="116.6" y="140.4">VBUS_PRESENT_N</text>
<text x="123.6" y="143">FP_IRQ</text>
<text x="191.5" y="143">FP_CS_N</text>
<text x="191.5" y="140.4">SWCLK</text>
<text x="310.6" y="138" transform="rotate(-90 310.6 138)">NRST</text>
<text x="114.3" y="148.1">SE_ENABLE_REQUEST</text>
<text x="120.2" y="145.5">FP_RESET_N</text>
<text x="191.5" y="148.1">BTN1_N</text>
<text x="310.6" y="147.6" transform="rotate(-90 310.6 147.6)">BOOT0</text>
<text x="122.5" y="150.6">LCD_SDA</text>
<text x="122.6" y="155.7">FP_MISO</text>
<text x="123.2" y="153.1">FP_SCK</text>
<text x="191.5" y="155.7">SWO</text>
<text x="191.5" y="153.1">BTN3_N</text>
<text x="191.5" y="150.6">BTN2_N</text>
<text x="119.1" y="160.8">CASE_CLOSED</text>
<text x="122.6" y="158.2">FP_MOSI</text>
<text x="191.5" y="160.8">BTN4_N</text>
<text x="191.5" y="158.2">CHARGE_ENABLE</text>
<text x="122.6" y="165.8">LSE_OUT</text>
<text x="123.8" y="163.3">LSE_IN</text>
<text x="191.5" y="165.8">SE_SDA</text>
<text x="191.5" y="163.3">SE_SCL</text>
<text x="124.1" y="170.9">VCAP1</text>
<text x="124.1" y="173.5">VCAP2</text>
<text x="191.5" y="173.5">FLASH_CS_N</text>
<text x="191.5" y="170.9">NFC_IRQ_N</text>
<text x="310.6" y="170.4" transform="rotate(-90 310.6 170.4)">GND</text>
<text x="191.5" y="176">FLASH_SCK</text>
<text x="364" y="175.5" transform="rotate(-90 364 175.5)">LSE_IN</text>
<text x="399.5" y="175.5" transform="rotate(-90 399.5 175.5)">LSE_OUT</text>
<text x="191.5" y="181.1">FLASH_MOSI</text>
<text x="302.9" y="191.2">LSE_IN</text>
<text x="327.4" y="191.2">LSE_OUT</text>
<text x="160.8" y="197.1" transform="rotate(-90 160.8 197.1)">GND</text>
<text x="163.3" y="197.1" transform="rotate(-90 163.3 197.1)">GND</text>
<text x="364" y="198.3" transform="rotate(-90 364 198.3)">GND</text>
<text x="399.5" y="198.3" transform="rotate(-90 399.5 198.3)">GND</text>
<text x="294.8" y="214.1">+3V3</text>
<text x="323.6" y="214.1">SWDIO</text>
<text x="295.7" y="219.2">GND</text>
<text x="295.7" y="216.6">GND</text>
<text x="323.6" y="219.2">SWO</text>
<text x="323.6" y="216.6">SWCLK</text>
<text x="295.7" y="224.3">GND</text>
<text x="323.6" y="224.3">NRST</text>
</g>
</svg>
